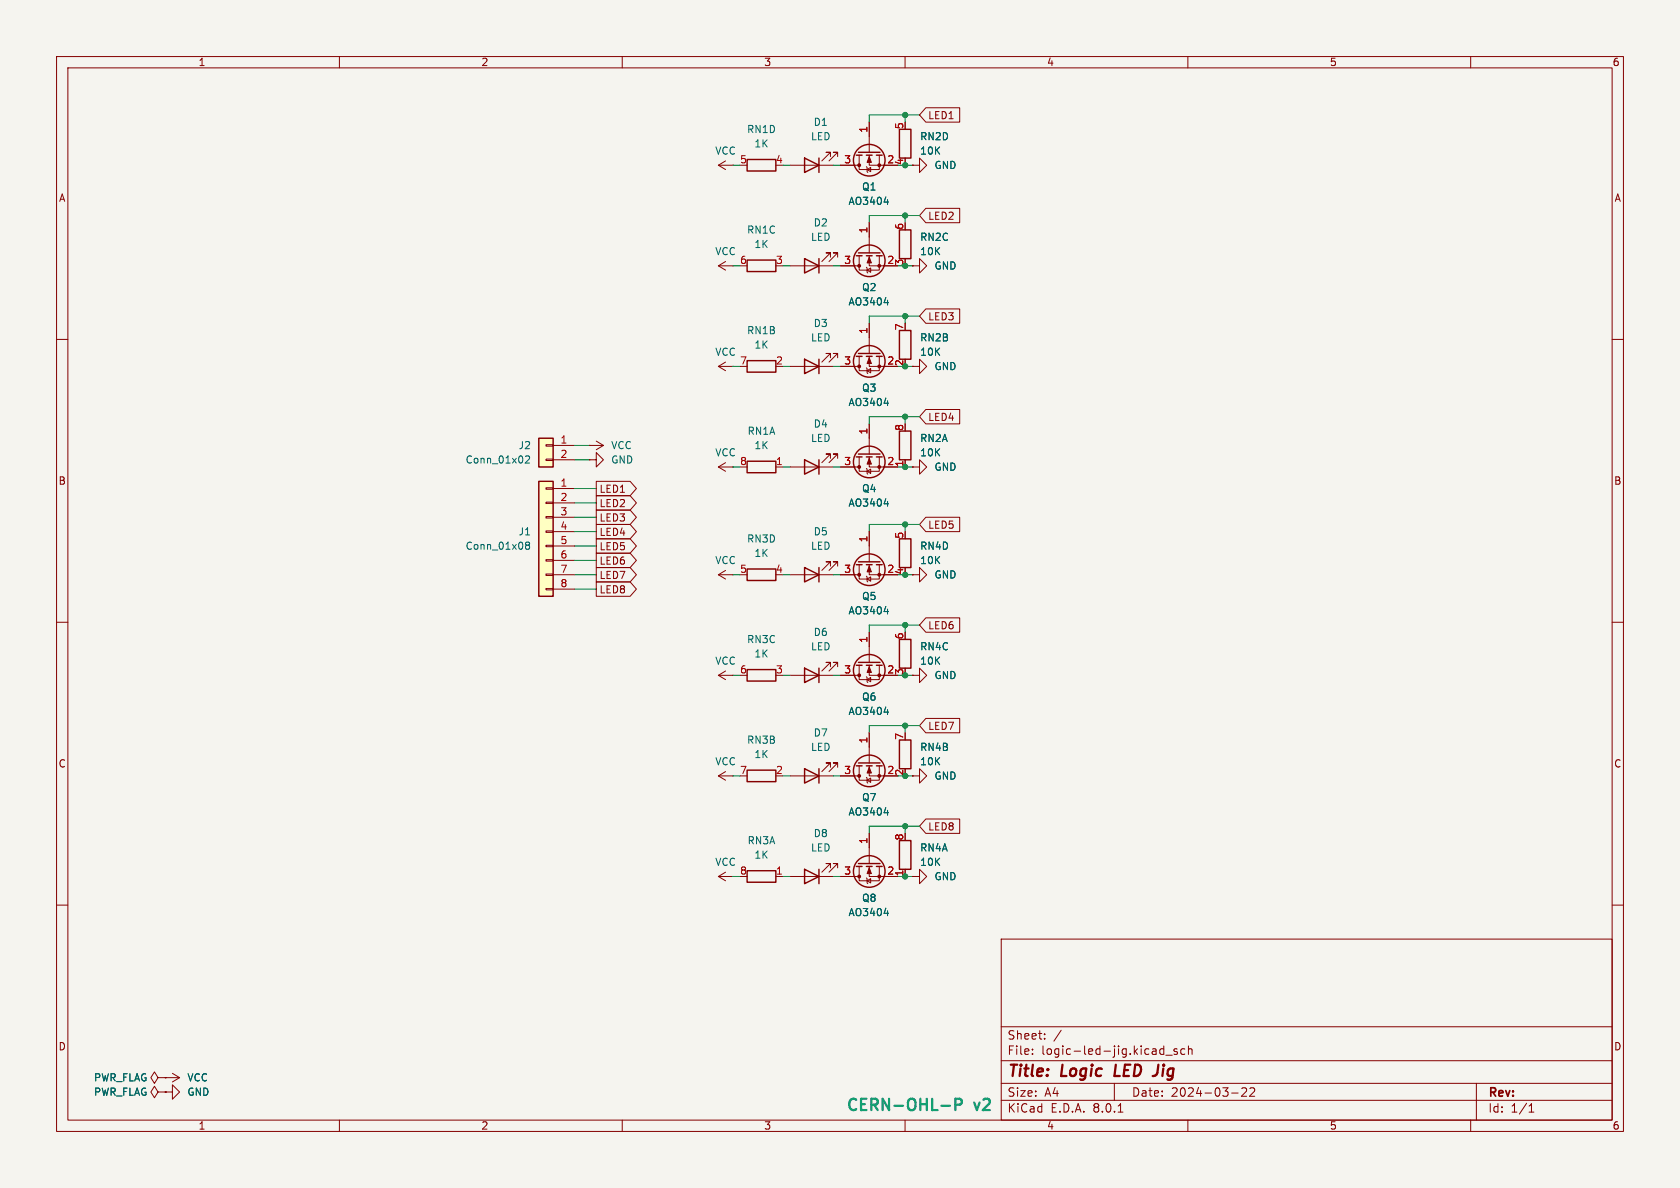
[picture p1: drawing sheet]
<svg xmlns="http://www.w3.org/2000/svg" width="297mm" height="210mm" viewBox="0 0 297 210" stroke-linecap="round" stroke-linejoin="round" font-family="sans-serif">
<path d="M0 0h297v210h-297z" fill="#f5f4ef" stroke="#f5f4ef" stroke-width=".18"/>
<g fill="none" stroke="#840000" stroke-width=".18">
<path d="M10 10h277v190h-277zM12 12h273v186h-273zM60 10v2M110 10v2M160 10v2M210 10v2M260 10v2M10 60h2M153.7 57.2v5.3M285 60h2M127 64.8h2.5M127 64.8l1.3 .7"/>
<path d="M128.3 64l-1.3 .8M129.5 64.8h.1M139.7 64.8h7.6M146.8 63.2v-.7h-.8h.8l-1.5 1.5M148.1 63.2v-.7h-.8h.8l-1.5 1.5M148.6 64.8h3.3M151.9 63v2.5h3.5v-2.5M153.2 65l.1 .2v.7l.1 .1M153.3 65.5l.6-.3v.7zM153.7 63v1.8h5M151.9 99.8v2.6h3.5v-2.6M153.7 99.8v1.8h5"/>
<path d="M153.7 94v5.3M10 110h2M139.7 119.4h7.6M146.8 117.9v-.8h-.8h.8l-1.5 1.5M148.1 117.9v-.8h-.8h.8l-1.5 1.5M148.6 119.4h3.3M148.6 101.6h3.3M151.9 117.6v2.5h3.5v-2.5M153.2 119.6l.1 .2v.7l.1 .2M153.2 101.9l.1 .1v.7l.1 .2M153.3 102.4l.6-.4v.7zM153.7 117.6v1.8h5"/>
<path d="M153.7 111.8v5.3M285 110h2M139.7 137.2h7.6M146.8 135.6v-.7h-.8h.8l-1.5 1.5M148.1 135.6v-.7h-.8h.8l-1.5 1.5M148.6 137.2h3.3M151.9 135.4v2.5h3.5v-2.5M153.2 137.4l.1 .1v.8l.1 .1M153.3 120.1l.6-.3v.7zM153.3 137.9l.6-.4v.8zM153.7 135.4v1.8h5M153.7 129.5v5.4"/>
<path d="M161.3 137.2h1.3v-1.3l1.2 1.3-1.2 1.2v-1.2M161.3 137.2h.1M10 160h2M137.2 154.9h1.2M139.7 154.9h7.6M146.8 153.4v-.7h-.8h.8l-1.5 1.5M148.1 153.4v-.7h-.8h.8l-1.5 1.5M148.6 154.9h3.3M151.9 153.2v2.5h3.5v-2.5M153.2 155.2l.1 .1v.8l.1 .1M153.3 155.7l.6-.4v.8zM153.7 153.2v1.7h5"/>
<path d="M153.7 147.3v5.4M160 153.7v1.2M161.3 154.9h1.3v-1.2l1.2 1.2-1.2 1.3v-1.3M161.3 154.9h.1M285 160h2M177 166h108v32h-108zM27.9 193l-.6-1-.6 1 .6 1.1 .6-1.1h1.3M29.2 193h.1M60 198v2M110 198v2M160 198v2M177 194.5h108"/>
<path d="M177 191.5h108M177 187.5h108M177 181.5h108M182.5 186.3v.1M182.5 185.5v.1M184.7 183.6v.1M184.7 182.8v.1M187.6 182.1l-1.3 2M197 191.5v3M197.7 196.6h.8M205.1 186.3l.2 .1 .4-.1M205.7 184.9v1.5"/>
<path d="M205.7 185.5l-.4-.1-.2 .1M206.1 186.5h1.1M208.1 185.5l-.4-.1-.2 .2 .1 .2 .5 .2v.3h-.6M209.5 185.5l-.5-.1-.3 .3v.4l.2 .2h.6M210 198v2M210.1 185.5l.2-.1 .4 .1v.9M210.1 184.9v1.5M217.7 193.2h1.2M219.5 192.4l.6-.1 .2 .1 .1 .3-.9 1.1h.9M221 192.4l.5-.1 .2 .1 .1 .3-.9 1.1h.9M260 198v2M261 191.5v6.5"/>
<path d="M270.3 196.6h.9M270.3 195.5l.4-.4v1.5"/>
</g>
<path d="M197.3 188.2l-.3 2h1M204.8 188.2l-.3 1.7" fill="none" stroke="#840000" stroke-width=".4"/>
<g fill="none" stroke="#840000" stroke-width=".25">
<path d="M132.1 63.8h5.1v2h-5.1zM142.2 63.5l2.6 1.3-2.6 1.2zM144.8 63.5v2.5M151.4 63h1M151.8 62.5h3.8M153.2 63h1M154.9 63h1.1M151.4 99.8h1M151.8 99.3h3.8M153.2 99.8h1M154.9 99.8h1.1M142.2 118.1l2.6 1.3-2.6 1.3z"/>
<path d="M144.8 118.1v2.6M151.4 117.6h1M151.8 117.1h3.8M153.2 117.6h1M154.9 117.6h1.1M132.1 136.1h5.1v2.1h-5.1zM142.2 135.9l2.6 1.3-2.6 1.2zM144.8 135.9v2.5M151.4 135.4h1M151.8 134.9h3.8M153.2 135.4h1M154.9 135.4h1.1"/>
<path d="M159 130.8h2v5.1h-2zM132.1 153.9h5.1v2.1h-5.1zM142.2 153.7l2.6 1.2-2.6 1.3zM144.8 153.7v2.5M151.4 153.2h1M151.8 152.7h3.8M153.2 153.2h1M154.9 153.2h1.1M159 148.6h2v5.1h-2z"/>
<circle cx="153.7" cy="63.9" r="2.79"/>
<circle cx="153.7" cy="118.5" r="2.79"/>
<circle cx="153.7" cy="100.7" r="2.79"/>
<circle cx="153.7" cy="136.3" r="2.79"/>
<circle cx="153.7" cy="154.1" r="2.79"/>
</g>
<g fill="#840000" stroke="#840000" stroke-width=".18">
<path d="M153.7 117.9l.4 1h-.8z"/>
<path d="M153.7 63.2l.4 1.1h-.8z"/>
<path d="M153.7 153.4l.4 1h-.8z"/>
<path d="M153.7 100.1l.4 1h-.8z"/>
<path d="M153.7 135.6l.4 1.1h-.8z"/>
<circle cx="155.4" cy="119.4" r=".25"/>
<circle cx="151.9" cy="119.4" r=".25"/>
<circle cx="155.4" cy="64.8" r=".25"/>
<circle cx="151.9" cy="64.8" r=".25"/>
<circle cx="155.4" cy="154.9" r=".25"/>
<circle cx="151.9" cy="154.9" r=".25"/>
<circle cx="155.4" cy="101.6" r=".25"/>
<circle cx="151.9" cy="101.6" r=".25"/>
<circle cx="155.4" cy="137.2" r=".25"/>
<circle cx="151.9" cy="137.2" r=".25"/>
</g>
<path d="M156.3 71.3h.8M156.3 108.1h.8M156.3 125.9h.8M156.3 143.7h.8M156.3 161.4h.8" fill="none" stroke="#006464" stroke-width=".18"/>
<path d="M95.2 85.1h2.6v20.3h-2.6z" fill="#ffffc2"/>
<g fill="none" stroke="#840000" stroke-width=".18">
<path d="M127 29.2h2.5M127 29.2l1.3 .8M128.3 28.4l-1.3 .8M129.5 29.2h.1M139.7 29.2h7.6M146.8 27.7v-.8h-.8h.8l-1.5 1.5M148.1 27.7v-.8h-.8h.8l-1.5 1.5M148.6 29.2h3.3M151.9 27.4v2.6h3.5v-2.6M153.2 29.5l.1 .1v.8l.1 .1M153.3 30l.6-.4v.8zM153.7 27.4v1.8h5"/>
<path d="M153.7 21.6v5.3M153.7 39.4v5.3M161.3 29.2h1.3v-1.3l1.2 1.3-1.2 1.3v-1.3M161.3 29.2h.1M127 47h2.5M127 47l1.3 .8M128.3 46.2l-1.3 .8M129.5 47h.1M139.7 47h7.6M146.8 45.5v-.8h-.8h.8l-1.5 1.5M148.1 45.5v-.8h-.8h.8l-1.5 1.5M148.6 47h3.3"/>
<path d="M151.9 45.2v2.6h3.5v-2.6M153.2 47.2l.1 .2v.7l.1 .2M153.3 47.8l.6-.4v.7zM153.7 45.2v1.8h5M161.3 47h1.3v-1.3l1.2 1.3-1.2 1.3v-1.3M161.3 47h.1M104.1 78.7h.1M104.1 78.7h2.6M105.4 78l1.3 .7M106.7 78.7l-1.3 .8M153.7 74.9v5.4M161.3 64.8h1.3v-1.3l1.2 1.3-1.2 1.2v-1.2"/>
<path d="M161.3 64.8h.1M96.5 98.9h1.3v.3h-1.3zM96.5 96.4h1.3v.2h-1.3zM96.5 93.9h1.3v.2h-1.3zM96.5 91.3h1.3v.3h-1.3zM96.5 88.8h1.3v.2h-1.3zM96.5 86.2h1.3v.3h-1.3zM97.8 86.4h3.8M97.8 88.9h3.8M97.8 91.4h3.8M97.8 94h3.8M97.8 96.5h3.8"/>
<path d="M97.8 99.1h3.8M104.1 81.3h1.3v-1.3l1.3 1.3-1.3 1.3v-1.3M104.1 81.3h.1M127 82.6h2.5M127 82.6l1.3 .7M128.3 81.8l-1.3 .8M129.5 82.6h.1M137.2 82.6h1.2M139.7 82.6h7.6M146.8 81v-.7h-.8h.8l-1.5 1.5M148.1 81v-.7h-.8h.8l-1.5 1.5M148.6 82.6h3.3"/>
<path d="M151.9 80.8v2.5h3.5v-2.5M153.2 82.8l.1 .1v.8l.1 .1M153.3 83.3l.6-.4v.8zM153.7 80.8v1.8h5M160 81.3v1.3M161.3 82.6h1.3v-1.3l1.2 1.3-1.2 1.2v-1.2M161.3 82.6h.1M96.5 104h1.3v.3h-1.3zM96.5 101.5h1.3v.2h-1.3zM97.8 101.6h3.8M97.8 104.1h3.8M127 101.6h2.5"/>
<path d="M127 101.6l1.3 .8M128.3 100.8l-1.3 .8M129.5 101.6h.1M139.7 101.6h7.6M146.8 100.1v-.8h-.8h.8l-1.5 1.5M148.1 100.1v-.8h-.8h.8l-1.5 1.5M161.3 101.6h1.3v-1.3l1.2 1.3-1.2 1.3v-1.3M161.3 101.6h.1M127 137.2l1.3 .7M127 137.2h2.5M128.3 136.4l-1.3 .8M129.5 137.2h.1"/>
<path d="M127 154.9l1.3 .8M127 154.9h2.5M128.3 154.2l-1.3 .7M129.5 154.9h.1M27.9 190.5l-.6-1-.6 1 .6 1 .6-1h1.3M29.2 190.5h.1M29.2 193h1.3v-1.2l1.2 1.2-1.2 1.3v-1.3M29.2 193h.1M29.2 190.5h2.5M30.5 189.7l1.2 .8M31.7 190.5l-1.2 .8"/>
</g>
<g fill="none" stroke="#840000" stroke-width=".25">
<path d="M132.1 28.2h5.1v2h-5.1zM142.2 27.9l2.6 1.3-2.6 1.3zM144.8 27.9v2.6M151.4 27.4h1M151.8 26.9h3.8M153.2 27.4h1M154.9 27.4h1.1M159 22.9h2v5h-2zM132.1 46h5.1v2h-5.1zM142.2 45.7l2.6 1.3-2.6 1.3zM144.8 45.7v2.6M151.4 45.2h1"/>
<path d="M151.8 44.7h3.8M153.2 45.2h1M154.9 45.2h1.1M159 40.6h2v5.1h-2zM159 58.4h2v5.1h-2zM159 76.2h2v5.1h-2zM95.2 85.1h2.6v20.3h-2.6zM132.1 81.5h5.1v2.1h-5.1zM142.2 81.3l2.6 1.3-2.6 1.2zM144.8 81.3v2.5M151.4 80.8h1M151.8 80.3h3.8"/>
<path d="M153.2 80.8h1M154.9 80.8h1.1M159 95.3h2v5h-2zM132.1 100.6h5.1v2h-5.1zM142.2 100.3l2.6 1.3-2.6 1.3zM144.8 100.3v2.6"/>
<circle cx="153.7" cy="28.3" r="2.79"/>
<circle cx="153.7" cy="46.1" r="2.79"/>
<circle cx="153.7" cy="81.7" r="2.79"/>
</g>
<path d="M156.3 35.7h.8M156.3 53.5h.8M93.1 96.4l-.2-.3 .2-.3h.3l.2 .3-.2 .3M93.1 96.4l-.2 .2v.3l.2 .2h.3l.2-.2v-.4l-.2-.1M93.1 96.4h.3M156.3 89.1h.8" fill="none" stroke="#006464" stroke-width=".18"/>
<g fill="#840000" stroke="#840000" stroke-width=".18">
<path d="M153.7 45.5l.4 1h-.8z"/>
<path d="M153.7 27.7l.4 1h-.8z"/>
<path d="M153.7 81l.4 1h-.8z"/>
<circle cx="155.4" cy="47" r=".25"/>
<circle cx="151.9" cy="47" r=".25"/>
<circle cx="155.4" cy="29.2" r=".25"/>
<circle cx="151.9" cy="29.2" r=".25"/>
<circle cx="155.4" cy="82.5" r=".25"/>
<circle cx="151.9" cy="82.5" r=".25"/>
</g>
<path d="M95.2 77.5h2.6v5.1h-2.6z" fill="#ffffc2"/>
<g fill="none" stroke="#840000" stroke-width=".18">
<path d="M163.7 19h6v2.6h-6l-1.1-1.3zM148.6 29.2h2.5M153.7 21.6v2.5M153.7 39.4v2.5M156.2 29.2h2.5M161.3 29.2h.1M163.7 36.8h6v2.6h-6l-1.1-1.3zM148.6 47h2.5M153.7 57.2v2.5M156.2 47h2.5M161.3 47h.1M163.7 54.6h6v2.6h-6l-1.1-1.3z"/>
<path d="M96.5 78.6h1.3v.3h-1.3zM97.8 78.7h3.8M148.6 64.8h2.5M153.7 74.9v2.6M156.2 64.8h2.5M161.3 64.8h.1M163.7 72.4h6v2.5h-6l-1.1-1.2zM96.5 81.2h1.3v.2h-1.3zM97.8 81.3h3.8M105.4 92.7h6l1.1 1.3-1.1 1.3h-6zM105.4 85.1h6l1.1 1.3-1.1 1.2h-6zM105.4 95.2h6l1.1 1.3-1.1 1.3h-6z"/>
<path d="M105.4 87.6h6l1.1 1.3-1.1 1.3h-6zM105.4 90.2h6l1.1 1.2-1.1 1.3h-6zM105.4 97.8h6l1.1 1.3-1.1 1.2h-6zM148.6 82.6h2.5M153.7 94v2.5M156.2 82.6h2.5M160 81.3v1.3M161.3 82.6h.1M163.7 91.4h6v2.6h-6l-1.1-1.3zM105.4 102.9h6l1.1 1.2-1.1 1.3h-6zM105.4 100.3h6l1.1 1.3-1.1 1.3h-6zM127 119.4l1.3 .7"/>
<path d="M127 119.4h2.5M128.3 118.6l-1.3 .8M129.5 119.4h.1M148.6 119.4h2.5M148.6 101.6h2.5M153.7 111.8v2.5M156.2 119.4h2.5M156.2 101.6h2.5M161.3 119.4h1.3v-1.3l1.2 1.3-1.2 1.3v-1.3M161.3 119.4h.1M161.3 101.6h.1M163.7 109.2h6v2.6h-6l-1.1-1.3z"/>
<path d="M148.6 137.2h2.5M153.7 129.5v2.6M156.2 137.2h2.5M161.3 137.2h.1M163.7 127h6v2.5h-6l-1.1-1.2zM148.6 154.9h2.5M153.7 147.3v2.6M156.2 154.9h2.5M160 153.7v1.2M161.3 154.9h.1M163.7 144.8h6v2.5h-6l-1.1-1.2zM29.2 193h.1"/>
<path d="M29.2 190.5h.1"/>
</g>
<path d="M95.2 77.5h2.6v5.1h-2.6zM132.1 118.4h5.1v2h-5.1zM159 113h2v5.1h-2z" fill="none" stroke="#840000" stroke-width=".25"/>
<path d="M156.3 35.7h.8M156.3 53.5h.8M156.3 71.3h.8M92.9 80.7l.5-.1 .2 .4-.8 .9h.8M156.3 89.1h.8M156.3 108.1h.8M156.3 125.9h.8M156.3 143.7h.8M156.3 161.4h.8" fill="none" stroke="#006464" stroke-width=".18"/>
<path d="M166.4 195.5h1.5M168.9 195.3h.8a.54 .54 0 0 0 .4-.5 .54 .54 0 0 0-.4-.6h-.8v2" fill="none" stroke="#0099b0" stroke-width=".4"/>
<g fill="none" stroke="#009600" stroke-width=".18">
<path d="M129.5 29.2h1.3M138.4 29.2h1.3M147.3 29.2h1.3M160 29.2h1.3M160 20.3v1.3M160 38.1v1.3M162.6 20.3h-8.9v1.3M162.6 38.1h-8.9v1.3M129.5 47h1.3M138.4 47h1.3M147.3 47h1.3M160 55.9v1.3"/>
<path d="M160 47h1.3M162.6 55.9h-8.9v1.3M101.6 78.7h2.5M129.5 64.8h1.3M138.4 64.8h1.3M147.3 64.8h1.3M160 64.8h1.3M160 73.7v1.2M162.6 73.7h-8.9v1.2M101.6 99.1h3.8M101.6 86.4h3.8M101.6 88.9h3.8"/>
<path d="M101.6 81.3h2.5M101.6 91.4h3.8M101.6 94h3.8M101.6 96.5h3.8M129.5 82.6h1.3M138.4 82.6h1.3M147.3 82.6h1.3M160 82.6h1.3M160 92.7v1.3M162.6 92.7h-8.9v1.3M101.6 104.1h3.8M101.6 101.6h3.8"/>
<path d="M129.5 101.6h1.3M129.5 119.4h1.3M138.4 101.6h1.3M138.4 119.4h1.3M147.3 101.6h1.3M147.3 119.4h1.3M160 101.6h1.3M160 110.5v1.3M160 119.4h1.3M162.6 110.5h-8.9v1.3M129.5 137.2h1.3M138.4 137.2h1.3"/>
<path d="M147.3 137.2h1.3M160 128.3v1.2M160 137.2h1.3M162.6 128.3h-8.9v1.2M129.5 154.9h1.3M138.4 154.9h1.3M147.3 154.9h1.3M160 146.1v1.2M160 154.9h1.3M162.6 146.1h-8.9v1.2"/>
</g>
<g fill="#009600" stroke="#009600" stroke-width=".18">
<circle cx="160" cy="73.7" r=".46"/>
<circle cx="160" cy="55.9" r=".46"/>
<circle cx="160" cy="64.8" r=".46"/>
<circle cx="160" cy="82.6" r=".46"/>
<circle cx="160" cy="92.7" r=".46"/>
<circle cx="160" cy="110.5" r=".46"/>
<circle cx="160" cy="128.3" r=".46"/>
<circle cx="160" cy="119.4" r=".46"/>
<circle cx="160" cy="146.1" r=".46"/>
<circle cx="160" cy="137.2" r=".46"/>
<circle cx="160" cy="154.9" r=".46"/>
<circle cx="160" cy="29.2" r=".46"/>
<circle cx="160" cy="38.1" r=".46"/>
<circle cx="160" cy="20.3" r=".46"/>
<circle cx="160" cy="47" r=".46"/>
<circle cx="160" cy="101.6" r=".46"/>
</g>
<g font-size="2.8" fill="#840000">
<text x="178" y="190.9">Title:</text>
<text x="187.7" y="190.9">Logic</text>
<text x="197.9" y="190.9">LED</text>
<text x="205.6" y="190.9">Jig</text>
</g>
<g font-size="2.8" fill="#0099b0">
<text x="149.4" y="196.9">CERN-OHL-P</text>
<text x="172.3" y="196.9">v2</text>
</g>
<g font-size="2.1" fill="#840000">
<text x="178" y="184">Sheet:</text>
<text x="178" y="186.7">File:</text>
<text x="184.1" y="186.7">logic-led-jig.kicad_sch</text>
<text x="178" y="196.9">KiCad</text>
<text x="178" y="194.1">Size:</text>
<text x="184.7" y="194.1">A4</text>
<text x="185.7" y="196.9">E.D.A.</text>
<text x="193.3" y="196.9">8.0.1</text>
<text x="200" y="194.1">Date:</text>
<text x="207" y="194.1">2024-03-22</text>
<text x="263" y="194.3">Rev:</text>
<text x="263" y="196.9">Id:</text>
<text x="267.1" y="196.9">1/1</text>
</g>
<g font-size="1.8" fill="#840000">
<text x="35" y="11.9">1</text>
<text x="85" y="11.9">2</text>
<text x="135" y="11.9">3</text>
<text x="185" y="11.9">4</text>
<text x="235" y="11.9">5</text>
<text x="285" y="11.9">6</text>
<text x="164" y="21.3">LED1</text>
<text x="10.3" y="35.9">A</text>
<text x="285.3" y="35.9">A</text>
<text x="164" y="39.1">LED2</text>
<text x="164" y="56.8">LED3</text>
<text x="164" y="74.6">LED4</text>
<text x="10.3" y="85.9">B</text>
<text x="105.9" y="87.3">LED1</text>
<text x="105.9" y="89.9">LED2</text>
<text x="285.3" y="85.9">B</text>
<text x="105.9" y="94.9">LED4</text>
<text x="105.9" y="92.4">LED3</text>
<text x="164" y="93.7">LED5</text>
<text x="105.9" y="97.5">LED5</text>
<text x="105.9" y="100">LED6</text>
<text x="105.9" y="105.1">LED8</text>
<text x="105.9" y="102.6">LED7</text>
<text x="164" y="111.4">LED6</text>
<text x="164" y="129.2">LED7</text>
<text x="10.3" y="135.9">C</text>
<text x="285.3" y="135.9">C</text>
<text x="164" y="147">LED8</text>
<text x="10.3" y="185.9">D</text>
<text x="285.3" y="185.9">D</text>
<text x="35" y="199.9">1</text>
<text x="85" y="199.9">2</text>
<text x="135" y="199.9">3</text>
<text x="185" y="199.9">4</text>
<text x="235" y="199.9">5</text>
<text x="285" y="199.9">6</text>
</g>
<g font-size="1.8" fill="#006464">
<text x="132" y="23.7">RN1D</text>
<text x="143.8" y="22.5">D1</text>
<text x="126.4" y="27.5">VCC</text>
<text x="133.3" y="26.3">1K</text>
<text x="143.3" y="25">LED</text>
<text x="162.6" y="25">RN2D</text>
<text x="162.6" y="27.5">10K</text>
<text x="152.3" y="33.9">Q1</text>
<text x="165.1" y="30.1">GND</text>
<text x="132" y="41.5">RN1C</text>
<text x="143.8" y="40.2">D2</text>
<text x="149.9" y="36.4">AO3404</text>
<text x="126.4" y="45.3">VCC</text>
<text x="133.3" y="44">1K</text>
<text x="143.3" y="42.8">LED</text>
<text x="162.6" y="42.8">RN2C</text>
<text x="162.6" y="45.3">10K</text>
<text x="165.1" y="47.9">GND</text>
<text x="152.3" y="51.7">Q2</text>
<text x="132" y="59.3">RN1B</text>
<text x="143.8" y="58">D3</text>
<text x="149.9" y="54.2">AO3404</text>
<text x="126.4" y="63.1">VCC</text>
<text x="133.3" y="61.8">1K</text>
<text x="143.3" y="60.6">LED</text>
<text x="162.6" y="60.6">RN2B</text>
<text x="162.6" y="63.1">10K</text>
<text x="165.1" y="65.6">GND</text>
<text x="149.9" y="72">AO3404</text>
<text x="152.3" y="69.4">Q3</text>
<text x="132.1" y="77.1">RN1A</text>
<text x="143.8" y="75.8">D4</text>
<text x="82.2" y="82.1">Conn_01x02</text>
<text x="91.6" y="79.6">J2</text>
<text x="108" y="82.1">GND</text>
<text x="108" y="79.6">VCC</text>
<text x="126.4" y="80.9">VCC</text>
<text x="133.3" y="79.6">1K</text>
<text x="143.3" y="78.3">LED</text>
<text x="162.6" y="78.3">RN2A</text>
<text x="162.6" y="80.9">10K</text>
<text x="165.1" y="83.4">GND</text>
<text x="149.9" y="89.8">AO3404</text>
<text x="152.3" y="87.2">Q4</text>
<text x="91.6" y="94.8">J1</text>
<text x="143.8" y="94.8">D5</text>
<text x="82.2" y="97.4">Conn_01x08</text>
<text x="126.4" y="99.9">VCC</text>
<text x="132" y="96.1">RN3D</text>
<text x="133.3" y="98.7">1K</text>
<text x="143.3" y="97.4">LED</text>
<text x="162.6" y="97.4">RN4D</text>
<text x="162.6" y="99.9">10K</text>
<text x="152.3" y="106.3">Q5</text>
<text x="165.1" y="102.5">GND</text>
<text x="132" y="113.9">RN3C</text>
<text x="143.8" y="112.6">D6</text>
<text x="149.9" y="108.8">AO3404</text>
<text x="126.4" y="117.7">VCC</text>
<text x="133.3" y="116.4">1K</text>
<text x="143.3" y="115.2">LED</text>
<text x="162.6" y="115.2">RN4C</text>
<text x="162.6" y="117.7">10K</text>
<text x="152.3" y="124.1">Q6</text>
<text x="165.1" y="120.2">GND</text>
<text x="132" y="131.7">RN3B</text>
<text x="143.8" y="130.4">D7</text>
<text x="149.9" y="126.6">AO3404</text>
<text x="126.4" y="135.5">VCC</text>
<text x="133.3" y="134.2">1K</text>
<text x="143.3" y="132.9">LED</text>
<text x="162.6" y="132.9">RN4B</text>
<text x="162.6" y="135.5">10K</text>
<text x="152.3" y="141.8">Q7</text>
<text x="165.1" y="138">GND</text>
<text x="132.1" y="149.5">RN3A</text>
<text x="143.8" y="148.2">D8</text>
<text x="149.9" y="144.4">AO3404</text>
<text x="126.4" y="153.3">VCC</text>
<text x="133.3" y="152">1K</text>
<text x="143.3" y="150.7">LED</text>
<text x="162.6" y="150.7">RN4A</text>
<text x="162.6" y="153.3">10K</text>
<text x="165.1" y="155.8">GND</text>
<text x="152.3" y="159.6">Q8</text>
<text x="149.9" y="162.2">AO3404</text>
<text x="16.5" y="191.4">PWR_FLAG</text>
<text x="33" y="191.4">VCC</text>
<text x="16.5" y="193.9">PWR_FLAG</text>
<text x="33" y="193.9">GND</text>
</g>
<g font-size="1.8" fill="#a90000">
<text x="153.4" y="23.6" transform="rotate(-90 153.4 23.6)">1</text>
<text x="159.8" y="22.9" transform="rotate(-90 159.8 22.9)">5</text>
<text x="130.7" y="29">5</text>
<text x="137.1" y="29">4</text>
<text x="149.2" y="29">3</text>
<text x="156.8" y="29">2</text>
<text x="159.8" y="29.3" transform="rotate(-90 159.8 29.3)">4</text>
<text x="153.4" y="41.3" transform="rotate(-90 153.4 41.3)">1</text>
<text x="159.8" y="40.7" transform="rotate(-90 159.8 40.7)">6</text>
<text x="130.7" y="46.7">6</text>
<text x="137.1" y="46.7">3</text>
<text x="149.2" y="46.7">3</text>
<text x="156.8" y="46.7">2</text>
<text x="159.8" y="47.1" transform="rotate(-90 159.8 47.1)">3</text>
<text x="153.4" y="59.1" transform="rotate(-90 153.4 59.1)">1</text>
<text x="159.8" y="58.5" transform="rotate(-90 159.8 58.5)">7</text>
<text x="130.7" y="64.5">7</text>
<text x="137.1" y="64.5">2</text>
<text x="149.2" y="64.5">3</text>
<text x="156.8" y="64.5">2</text>
<text x="159.8" y="64.8" transform="rotate(-90 159.8 64.8)">2</text>
<text x="153.4" y="76.9" transform="rotate(-90 153.4 76.9)">1</text>
<text x="159.8" y="76.3" transform="rotate(-90 159.8 76.3)">8</text>
<text x="99" y="78.5">1</text>
<text x="99" y="81">2</text>
<text x="130.7" y="82.3">8</text>
<text x="137.1" y="82.3">1</text>
<text x="149.2" y="82.3">3</text>
<text x="156.8" y="82.3">2</text>
<text x="159.8" y="82.6" transform="rotate(-90 159.8 82.6)">1</text>
<text x="99" y="86.1">1</text>
<text x="99" y="88.6">2</text>
<text x="99" y="91.2">3</text>
<text x="99" y="93.7">4</text>
<text x="153.4" y="96" transform="rotate(-90 153.4 96)">1</text>
<text x="159.8" y="95.3" transform="rotate(-90 159.8 95.3)">5</text>
<text x="99" y="96.3">5</text>
<text x="99" y="98.8">6</text>
<text x="99" y="101.3">7</text>
<text x="130.7" y="101.3">5</text>
<text x="137.1" y="101.3">4</text>
<text x="149.2" y="101.3">3</text>
<text x="156.8" y="101.3">2</text>
<text x="159.8" y="101.7" transform="rotate(-90 159.8 101.7)">4</text>
<text x="99" y="103.9">8</text>
<text x="153.4" y="113.7" transform="rotate(-90 153.4 113.7)">1</text>
<text x="159.8" y="113.1" transform="rotate(-90 159.8 113.1)">6</text>
<text x="130.7" y="119.1">6</text>
<text x="137.1" y="119.1">3</text>
<text x="149.2" y="119.1">3</text>
<text x="156.8" y="119.1">2</text>
<text x="159.8" y="119.5" transform="rotate(-90 159.8 119.5)">3</text>
<text x="153.4" y="131.5" transform="rotate(-90 153.4 131.5)">1</text>
<text x="159.8" y="130.9" transform="rotate(-90 159.8 130.9)">7</text>
<text x="130.7" y="136.9">7</text>
<text x="137.1" y="136.9">2</text>
<text x="149.2" y="136.9">3</text>
<text x="156.8" y="136.9">2</text>
<text x="159.8" y="137.2" transform="rotate(-90 159.8 137.2)">2</text>
<text x="153.4" y="149.3" transform="rotate(-90 153.4 149.3)">1</text>
<text x="159.8" y="148.7" transform="rotate(-90 159.8 148.7)">8</text>
<text x="130.7" y="154.7">8</text>
<text x="137.1" y="154.7">1</text>
<text x="149.2" y="154.7">3</text>
<text x="156.8" y="154.7">2</text>
<text x="159.8" y="155" transform="rotate(-90 159.8 155)">1</text>
</g>
</svg>
